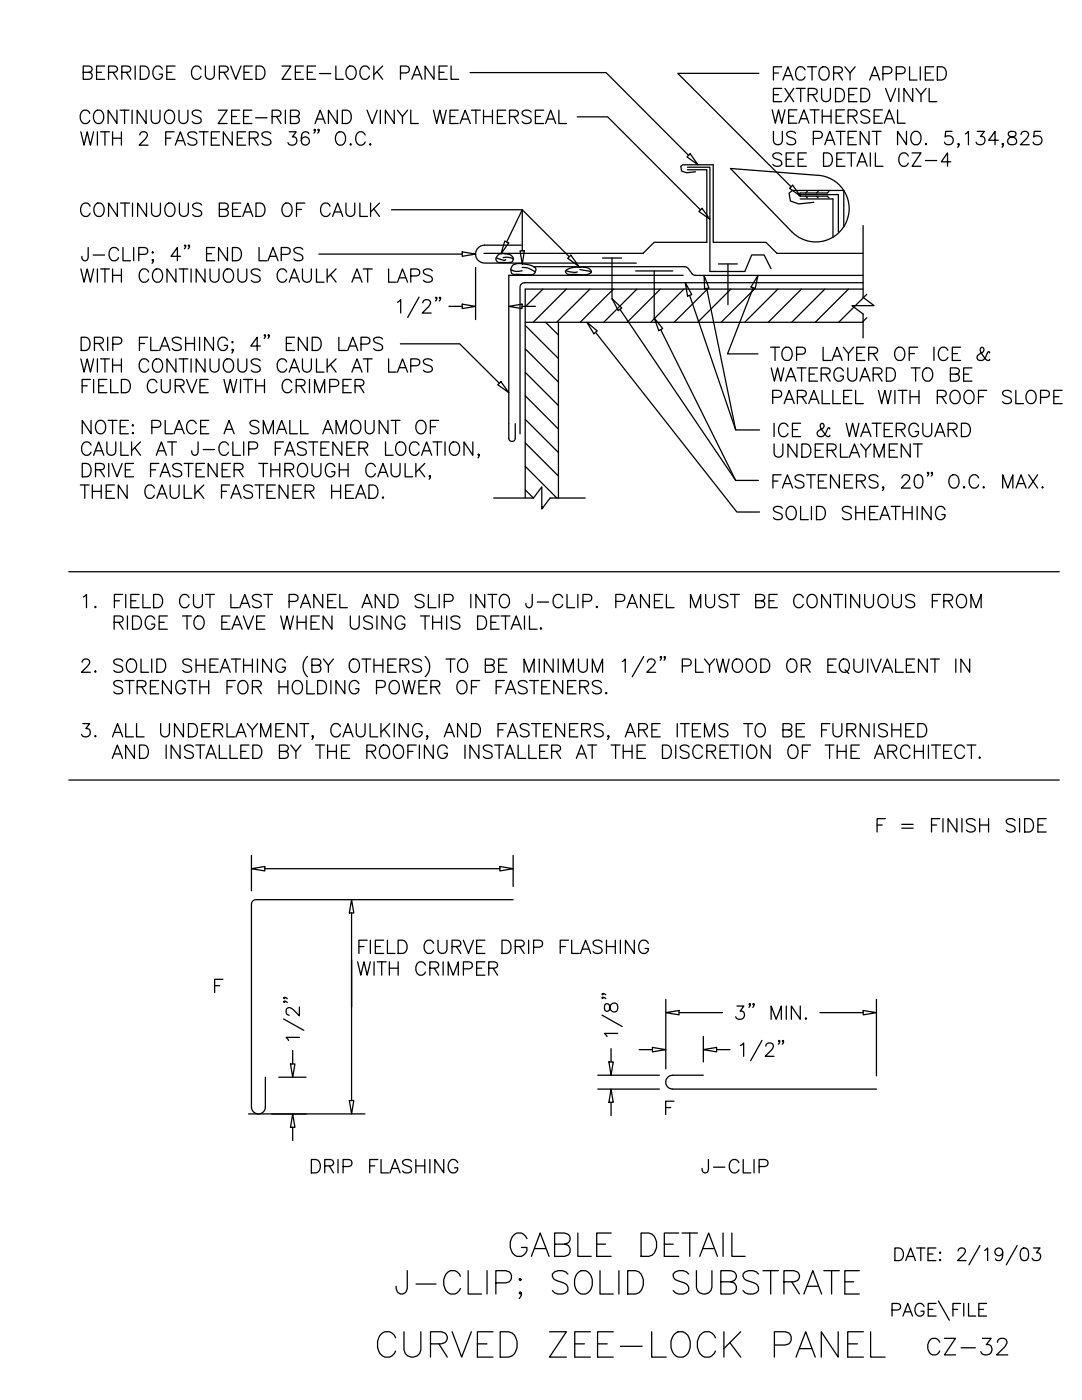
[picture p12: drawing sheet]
<svg xmlns="http://www.w3.org/2000/svg" width="216mm" height="279mm" viewBox="0 0 216 279" stroke-linecap="round" stroke-linejoin="round" font-family="sans-serif">
<!-- layer: CMP-FLSH -->
<g fill="none" stroke="#000" stroke-width=".25">
<path d="M137.2 33.4h4.5v20.8h6.9l1.4-3.3h2.5l1.3 2.7M137.2 33.9h3.8v14.5h-10.5l-2.2 2.2h-31.7M138.8 34.3l-1.8 .2-1-.4-.2-.9 .4-.3h6.1v15.5h10.5l2.2 2.2h17.2M159.7 38.8h7.6v7.4M159.7 39.7h6.5v7.6M159.7 39.2h5.4l.3 .3M160.8 39.2l.3 .3M161.1 38.2l-.3 .3M162.9 39.2l.3 .3M163.2 38.2l-.3 .3M165.4 38.2l-.3 .3h-5.4M99 51.4l.7 .3a1.16 1.16 0 0 0 1.2 .2"/>
<path d="M99.4 50.9a2.72 2.72 0 0 1 2.9 .4 .75 .75 0 0 1 0 .9 .75 .75 0 0 1-.9 .2h-.8a1.55 1.55 0 0 1-1.6-.4 .97 .97 0 0 1 .4-1.1zM100.4 51.4h1.3l.7 .3M101.9 53.8a2.66 2.66 0 0 0 2.3 .2M102.3 52.9a5.1 5.1 0 0 1 3.7 .1h.1a.91 .91 0 0 1 .8 .8 .91 .91 0 0 1-.6 1h-3.1a1 1 0 0 1-1.2-.5 1 1 0 0 1 .3-1.3zM104 48.9h-7.3a1.79 1.79 0 0 0-1.8 1.8 1.79 1.79 0 0 0 1.8 1.8h30.3M104.2 53.4a4.2 4.2 0 0 1 2.6 .9M106.5 53.2l30.4 .1a3.4 3.4 0 0 1 1.3 1.5l.6 .2h33.4M113 54l1.4 .3h.8M113 53.9a6 6 0 0 1 4.6-.2l.2 .1a.48 .48 0 0 1 .2 .6 .48 .48 0 0 1-.5 .3l-1 .2-2.5-.1a.74 .74 0 0 1-.8-.1 .74 .74 0 0 1-.3-.7zM115.7 53.8l2 .3 .2 .3M120.2 51.5h3.8M122.1 51.5v8.1"/>
<path d="M126.8 54.1h7.4M130.5 54.1v9.4M136.3 54.9h-34.8v32.6a.65 .65 0 0 0 .7 .6 .65 .65 0 0 0 .6-.6v-2.9M143.4 52.7h3.7M145.3 52.7v8.1M162.4 40.4l-3 .3-1.7-.6-.3-1.5 .7-.6h10.3v7.2M172.2 56.4h-67.5a.88 .88 0 0 0-.9 .9v29.3M102.4 179.5h-51.3a.91 .91 0 0 0-.9 .9v40.5a1.39 1.39 0 0 0 1.4 1.4 1.39 1.39 0 0 0 1.3-1.4v-5.9M140.3 214.6h-6.1a1.39 1.39 0 0 0-1.4 1.4 1.39 1.39 0 0 0 1.4 1.4h40.7"/>
</g>
<!-- layer: STRCTR -->
<g fill="none" stroke="#000" stroke-width=".25">
<path d="M145.8 33.6l17 1.4a6.7 6.7 0 0 1 6.1 9.2 6.7 6.7 0 0 1-10.9 2.1zM108.3 57.7l-3.5 3.5M113 57.7l-6.6 6.6M117.7 57.7l-6.6 6.6M122.4 57.7l-6.6 6.6M127.1 57.7l-6.6 6.6M131.8 57.7l-6.7 6.6M136.5 57.7l-6.7 6.6M141.2 57.7l-6.7 6.6M145.8 57.7l-6.6 6.6M150.5 57.7l-6.6 6.6M155.2 57.7l-6.6 6.6"/>
<path d="M159.9 57.7l-6.6 6.6M164.6 57.7l-6.6 6.6M169.3 57.7l-6.6 6.6M172.2 45v14.3l2.2 1.7h-4.4l2.2 1.7v4.7M172.2 57.7h-67.4v41.7M173 58.7l-5.6 5.6M104.8 64.3h67.4M104.8 79l6.6 6.6M104.8 74.3l6.6 6.6M104.8 69.6l6.6 6.7M104.8 64.9l6.6 6.7M108.9 64.3l2.5 2.6"/>
<path d="M111.4 64.3v35.1M173 63.4l-1 .9M98.5 99.4h8M104.8 83.7l6.6 6.6M104.8 88.4l6.6 6.6M104.8 93.1l6.3 6.3M104.8 97.8l1.6 1.6M106.5 99.4l1.6-2.2v4.4l1.7-2.2h7M108.1 101.1l.2 .2"/>
</g>
<!-- layer: DIM-TXT -->
<g fill="none" stroke="#000" stroke-width=".25">
<path d="M93.8 14.5h27.1l16.5 16.5M151.4 14.6h-16.2l22.7 22.7M115.2 23.3h6l18.6 18.6M137.1 31.3l.6-.6 1.6 2.2zM157.6 37.6l.6-.6 1.5 2.2zM159.7 38.5a.32 .32 0 0 0-.3 .3 .32 .32 0 0 0 .3 .4M17.6 49.4v2l-.1 .4a.62 .62 0 0 1-1 0l-.2-.6M18.6 50.9h2.3M23.7 50a.97 .97 0 0 0-1.2-.6 .97 .97 0 0 0-.7 1 1.15 1.15 0 0 0 .2 1.3 1.15 1.15 0 0 0 1.3 .2l.4-.5M24.5 49.4v2.6h1.5M26.7 49.4v2.6M27.7 50.8h1.1a.69 .69 0 0 0 .7-.7 .69 .69 0 0 0-.7-.7h-1.1v2.6"/>
<path d="M30.5 50.3l.1 .1-.1 .1-.2-.1zM36 51.2h-1.9l1.3-1.8v2.6M37 49l-.1 .1-.1-.1 .1-.1a.49 .49 0 0 1-.1 .7M37.8 49l-.1 .1-.1-.1 .1-.1a.49 .49 0 0 1-.1 .7M41.2 50.6h1M42.8 49.4h-1.6v2.6M45.4 49.4v2.6l-1.8-2.6v2.6M46.4 49.4h.9a1.41 1.41 0 0 1 .9 1.3 1.41 1.41 0 0 1-.9 1.3h-.9zM51.7 49.4v2.6h1.5M53.5 52l1-2.6 1 2.6M56.1 50.8h1.2a.69 .69 0 0 0 .6-.7 .69 .69 0 0 0-.6-.7h-1.2v2.6M60.4 49.8a1.22 1.22 0 0 0-1.8 0 .68 .68 0 0 0 .5 .7l.8 .3a.65 .65 0 0 1 .5 .5 .65 .65 0 0 1-.2 .6 1.23 1.23 0 0 1-1.6-.2"/>
<path d="M63.6 50.7h28.6M78.1 41.9h26.1l9.4 9.3M92.2 50.3l2.7 .4-2.7 .5zM94.9 53.4v10.4M100.7 48.1l.8 .4-1.5 2.2zM101.1 48.3l3.1-6.4v8.2M103.8 50.1h.8l-.4 2.6zM113.3 51.6l.6-.7 1.6 2.2zM122.1 59.6l2 1.9-.7 .5zM136.7 56.4l1.3 2.4-.8 .3zM137.6 58.9l9.2 26.9M139.5 42.2l.6-.6 1.6 2.2z"/>
<path d="M140.5 55l1 2.5-.9 .2zM141 57.6l5.8 28.2h4.8M150.3 57.4l-5.1 13.2h6M151.2 55l-.5 2.6-.8-.3zM16.2 67.3h.9a1.42 1.42 0 0 1 .9 1.3 1.42 1.42 0 0 1-.9 1.3h-.9zM18.8 68.6l1.6-.2a.6 .6 0 0 0 0-1l-1.6-.1v2.6M19.7 68.6l.9 1.3M21.5 67.3v2.6M22.5 68.7h1.2a.69 .69 0 0 0 .6-.7 .69 .69 0 0 0-.6-.7h-1.2v2.6M27.8 68.6h1M29.5 67.3h-1.7v2.6M30.1 67.3v2.6h1.5"/>
<path d="M31.9 69.9l1-2.6 1 2.6M36.2 67.7a1.22 1.22 0 0 0-1.8 0 .68 .68 0 0 0 .5 .7l.8 .3a.65 .65 0 0 1 .4 .5 .65 .65 0 0 1-.2 .6 1.23 1.23 0 0 1-1.5-.2M37 68.6h1.8M37 67.3v2.6M38.8 67.3v2.6M39.8 67.3v2.6M42.6 67.3v2.6l-1.8-2.6v2.6M45.4 67.9a.98 .98 0 0 0-1.1-.6 .98 .98 0 0 0-.8 1 1.17 1.17 0 0 0 .2 1.3 1.17 1.17 0 0 0 1.3 .2l.4-.5v-.4h-.6M46.3 68.3l.1-.1 .1 .1-.1 .1zM52 69.1h-2l1.3-1.8v2.6M53 66.9l-.2 .1-.1-.1 .1-.1 .2 .1-.3 .6M53.7 66.9l-.1 .1-.1-.1 .1-.1 .1 .1-.2 .6"/>
<path d="M57.1 68.6h1M58.8 67.3h-1.7v2.6M61.3 67.3v2.6l-1.8-2.6v2.6M62.3 67.3h.9a1.41 1.41 0 0 1 .9 1.3 1.41 1.41 0 0 1-.9 1.3h-.9zM67.6 67.3v2.6h1.5M69.4 69.9l1-2.6 1 2.6M72 68.7h1.2a.69 .69 0 0 0 .6-.7 .69 .69 0 0 0-.6-.7h-1.2v2.6M76.3 67.7a1.22 1.22 0 0 0-1.7 0 .68 .68 0 0 0 .5 .7l.7 .3a.65 .65 0 0 1 .5 .5 .65 .65 0 0 1-.2 .6 1.23 1.23 0 0 1-1.5-.2M79.9 68.6h11.8l7.9 7.9M89.6 61.1h2.6M92.2 60.7l2.7 .4-2.7 .5zM99.3 76.8l.7-.6 1.5 2.2z"/>
<path d="M101.5 61.1l2.7-.4v.9zM104.2 61.1h2.6M117.1 64.3l2.1 1.7-.7 .6zM118.8 66.3l28.2 35.9h4.6M123.7 61.7l23.1 34.2M130.5 63.5l1.7 2.1-.7 .4zM131.8 65.8l15 30.1h4.5M154.2 96h1M155.9 94.8h-1.7v2.6M156.1 97.4l1-2.6 1 2.6M156.5 96.5h1.3M160.4 95.1a1.15 1.15 0 0 0-1.7 0 .64 .64 0 0 0 .5 .8l.7 .2a.65 .65 0 0 1 .5 .5 .65 .65 0 0 1-.2 .7 1.19 1.19 0 0 1-1.5-.3"/>
<path d="M160.9 94.8h1.8M161.8 94.8v2.6M163.3 96h1M165 94.8h-1.7v2.6h1.7M167.5 94.8v2.6l-1.8-2.6v2.6M168.5 96h1M170.1 94.8h-1.6v2.6h1.6M170.9 96l1.5-.1a.59 .59 0 0 0 0-1l-1.5-.1v2.6M171.8 96l.9 1.4M175.2 95.1a1.14 1.14 0 0 0-1.8 0 .64 .64 0 0 0 .5 .8l.8 .2a.65 .65 0 0 1 .5 .5 .65 .65 0 0 1-.3 .7 1.23 1.23 0 0 1-1.5-.3M176.3 97.3l-.1 .1-.1-.1 .1-.2a.49 .49 0 0 1-.1 .8M180 95.4l.2-.5 .8-.1a.65 .65 0 0 1 .4 1l-1.5 1.6h1.7"/>
<path d="M182.8 94.9a.85 .85 0 0 1 1.2 .4 2.17 2.17 0 0 1-.2 2 .85 .85 0 0 1-1.3-.4 2.15 2.15 0 0 1 .3-2zM185.3 94.4l-.1 .1-.2-.1 .2-.2a.49 .49 0 0 1-.2 .8M186.1 94.4l-.2 .1-.1-.1 .1-.2a.49 .49 0 0 1-.1 .8M189.6 95.1a.97 .97 0 0 1 1.1-.3 .97 .97 0 0 1 .7 1 1.15 1.15 0 0 1-.3 1.2 1.15 1.15 0 0 1-1.2 .3 1.63 1.63 0 0 1-.3-2.2zM192.2 97.3l.2-.2 .1 .2-.1 .1zM195.3 95.4a.97 .97 0 0 0-1.1-.6 .97 .97 0 0 0-.8 1 1.16 1.16 0 0 0 .2 1.2 1.16 1.16 0 0 0 1.3 .3l.4-.5M196.2 97.3l.1-.2 .1 .2-.1 .1zM200.1 97.4v-2.6l1 2.6 1-2.6v2.6M202.7 97.4l1-2.6 1.1 2.6M203.1 96.5h1.3M205.3 94.8l1.7 2.6M207 94.8l-1.7 2.6"/>
<path d="M207.9 97.3l.1-.2 .2 .2-.2 .1zM16.4 132.2l.2-.6 .8-.1a.64 .64 0 0 1 .4 1l-1.5 1.7h1.7M18.9 134l.1-.1 .2 .1-.2 .2zM24.5 131.9a1.17 1.17 0 0 0-1.8 0 .64 .64 0 0 0 .5 .7l.8 .3a.65 .65 0 0 1 .5 .5 .65 .65 0 0 1-.3 .6 1.23 1.23 0 0 1-1.5-.2M25.5 131.9a.98 .98 0 0 1 1.1-.3 .98 .98 0 0 1 .6 .9 1.17 1.17 0 0 1-.2 1.3 1.17 1.17 0 0 1-1.3 .2 1.63 1.63 0 0 1-.2-2.1zM28.1 131.5v2.7h1.5M30.3 131.5v2.7M31.3 131.5h.9a1.42 1.42 0 0 1 .9 1.3 1.42 1.42 0 0 1-.9 1.4h-.9zM38.2 131.9a1.15 1.15 0 0 0-1.7 0 .65 .65 0 0 0 .5 .7l.7 .3a.65 .65 0 0 1 .5 .5 .65 .65 0 0 1-.2 .6 1.19 1.19 0 0 1-1.5-.2M39.1 131.5v2.7M40.9 131.5v2.7M43.5 131.5h-1.6v2.7"/>
<path d="M43.9 134.2l1-2.7 1 2.7M46.2 131.5h1.8M47.1 131.5v2.7M48.6 131.5v2.7M50.4 131.5v2.7M51.4 131.5v2.7M54.2 131.5v2.7l-1.8-2.7v2.7M56.9 132.2a.97 .97 0 0 0-1.1-.7 .97 .97 0 0 0-.8 1 1.17 1.17 0 0 0 .3 1.3 1.17 1.17 0 0 0 1.3 .2l.3-.5v-.3h-.6M61.3 131a2.76 2.76 0 0 0 0 4.1M62.2 132.8l1.6-.2a.59 .59 0 0 0 0-1l-1.6-.1v2.7h1.2a.7 .7 0 0 0 .6-.7 .7 .7 0 0 0-.6-.7M64.5 131.5l1 1.3v1.4M66.5 131.5l-1 1.3"/>
<path d="M70.2 131.6a1.22 1.22 0 0 1 1.4 .5 1.22 1.22 0 0 1 0 1.4 .98 .98 0 0 1-1.1 .7 .98 .98 0 0 1-.8-1 1.61 1.61 0 0 1 .5-1.6zM72.2 131.5h1.8M73.1 131.5v2.7M74.6 131.5v2.7M76.4 131.5v2.7M79 131.5h-1.6v2.7M79.8 132.8l1.5-.2a.59 .59 0 0 0 0-1l-1.5-.1v2.7M84.1 131.9a1.17 1.17 0 0 0-1.8 0 .64 .64 0 0 0 .5 .7l.8 .3a.65 .65 0 0 1 .5 .5 .65 .65 0 0 1-.3 .6 1.23 1.23 0 0 1-1.5-.2M84.8 131a2.72 2.72 0 0 1 0 4.1M89 131.5h1.8M89.9 131.5v2.7M91.8 131.6a1.21 1.21 0 0 1 1.4 .5 1.21 1.21 0 0 1 0 1.4 .97 .97 0 0 1-1.1 .7 .97 .97 0 0 1-.8-1 1.61 1.61 0 0 1 .5-1.6z"/>
<path d="M96.8 132.8l1.6-.2a.59 .59 0 0 0 0-1l-1.6-.1v2.7h1.2a.7 .7 0 0 0 .6-.7 .7 .7 0 0 0-.6-.7M101.1 131.5h-1.6v2.7M104.6 134.2v-2.7l1 2.7 1-2.7v2.7M107.6 131.5v2.7M110.4 131.5v2.7l-1.8-2.7v2.7M111.4 131.5v2.7M112.4 134.2v-2.7l1 2.7 1-2.7v2.7M115.4 131.5v1.9a.89 .89 0 0 0 .9 .8 .89 .89 0 0 0 .9-.8v-1.9M118.2 134.2v-2.7l1 2.7 1-2.7v2.7M124.1 132l.7-.5v2.7M128.4 131l-2.2 4.1M129.2 132.2l.2-.6 .8-.1a.64 .64 0 0 1 .4 1l-1.5 1.7h1.7"/>
<path d="M132 131.1l-.1 .2-.2-.2 .2-.1a.49 .49 0 0 1-.2 .8M132.7 131.1l-.1 .2-.1-.2 .1-.1a.53 .53 0 0 1-.1 .8M136.2 132.9h1.1a.69 .69 0 0 0 .6-.7 .69 .69 0 0 0-.6-.7h-1.1v2.7M138.8 131.5v2.7h1.5M140.6 131.5l1 1.3v1.4M142.6 131.5l-1 1.3M143 131.5l.6 2.7 .6-2.7 .7 2.7 .6-2.7M146.4 131.9a.98 .98 0 0 1 1.1-.3 .98 .98 0 0 1 .7 .9 1.17 1.17 0 0 1-.3 1.3 1.17 1.17 0 0 1-1.3 .2 1.63 1.63 0 0 1-.2-2.1zM149.4 131.6a1.22 1.22 0 0 1 1.4 .5 1.22 1.22 0 0 1 0 1.4 .98 .98 0 0 1-1.1 .7 .98 .98 0 0 1-.8-1 1.61 1.61 0 0 1 .5-1.6zM151.8 131.5h.9a1.42 1.42 0 0 1 .9 1.3 1.42 1.42 0 0 1-.9 1.4h-.9zM157.2 131.9a.98 .98 0 0 1 1.1-.3 .98 .98 0 0 1 .7 .9 1.17 1.17 0 0 1-.2 1.3 1.17 1.17 0 0 1-1.3 .2 1.63 1.63 0 0 1-.3-2.1zM159.9 132.8l1.5-.2a.59 .59 0 0 0 0-1l-1.5-.1v2.7"/>
<path d="M160.8 132.8l.9 1.4M165.2 132.8h1M166.8 131.5h-1.6v2.7h1.6M168 131.6a1.21 1.21 0 0 1 1.4 .5 1.21 1.21 0 0 1 0 1.4 .97 .97 0 0 1-1.1 .7 .97 .97 0 0 1-.8-1 1.61 1.61 0 0 1 .5-1.6zM168.6 133.7l.8 .7M170.4 131.5v1.9a.9 .9 0 0 0 .9 .8 .9 .9 0 0 0 .9-.8v-1.9M173.2 131.5v2.7M173.8 131.5l1 2.7 1-2.7M176.1 134.2l1-2.7 1 2.7M176.5 133.3h1.2M178.7 131.5v2.7h1.5M180.9 132.8h1"/>
<path d="M182.5 131.5h-1.6v2.7h1.6M185 131.5v2.7l-1.7-2.7v2.7M185.7 131.5h1.7M186.5 131.5v2.7M190.7 131.5v2.7M193.5 131.5v2.7l-1.8-2.7v2.7M50.2 173.4l2.6-.5v.9zM50.2 170.7v7.1M52.8 173.4h46.9M70.2 179.5l.4 2.7h-.9zM99.7 172.9l2.7 .5-2.7 .4zM102.4 170.7v6.2"/>
<path d="M42.8 196.7h1M44.5 195.4h-1.7v2.7M56.7 199.8l.1 .2-.1 .1-.1-.1a.47 .47 0 0 1 .7 .1M56.7 199.1l.1 .1-.1 .1-.1-.1a.47 .47 0 0 1 .7 .1M70.2 182.2v37.4M120.2 199l.2 .2-.2 .1-.1-.1a.49 .49 0 0 1 .8 .1M120.2 198.3l.2 .1-.2 .1-.1-.1a.49 .49 0 0 1 .8 .1M132.8 199.4v13.9M174.9 199.4v15.3M55.6 215h5.5M56.6 203.4l4 2.2M58 212.3h.9l-.5 2.7z"/>
<path d="M58.4 209.7v2.6M59.7 207h-2.6l.5 .7M59.7 201v1.7l-1.2-1.2a.84 .84 0 0 0-1.3-.2 .91 .91 0 0 0 .1 1.2l.4 .1M69.7 219.6h.9l-.4 2.7zM119.3 217.4h12.3M119.3 214.6h12.3M120.1 202.6l4 2.3M120.7 200.4a.99 .99 0 0 0 .3 1.4h.2a1.39 1.39 0 0 0 .7-1.2 .74 .74 0 0 1 .8-.4 .74 .74 0 0 1 .6 .6v.5a.76 .76 0 0 1-.9 .7 .76 .76 0 0 1-.7-.8l-.1-.5a.54 .54 0 0 0-.9-.3zM121.5 211.9h.9l-.5 2.7zM121.9 217.4l.5 2.6h-.9zM121.9 209.3v2.6M121.9 220v2.7"/>
<path d="M123.3 206.2h-2.7l.5 .7M127.5 209.5h2.7M130.2 209l2.6 .5-2.6 .4zM132.8 202.1l2.7-.4v.8zM134.5 219.8h-1.7v2.6M135.5 202.1h8.7M140.3 209.5l2.7-.5v.9zM140.3 206.8v5.1M143 209.5h2.7M147.1 200.8h1.3l-.7 1a.84 .84 0 0 1 .9 1 .84 .84 0 0 1-1.2 .6l-.3-.1-.3-.4M147.8 208.7l.6-.6v2.7M149.7 200.4l-.1 .1-.2-.1 .2-.1a.49 .49 0 0 1-.2 .7"/>
<path d="M150.5 200.4l-.2 .1-.1-.1 .1-.1a.49 .49 0 0 1-.1 .7M152 207.6l-2.2 4.1M152.8 208.8l.3-.5 .7-.2a.65 .65 0 0 1 .4 1.1l-1.5 1.6h1.7M153.9 203.4v-2.6l1 2.6 1-2.6v2.6M155.6 207.8l-.1 .1-.2-.1 .2-.2a.49 .49 0 0 1-.2 .8M156.3 207.8l-.1 .1-.1-.1 .1-.2a.49 .49 0 0 1-.1 .8M156.9 200.8v2.6M159.7 200.8v2.6l-1.8-2.6v2.6M160.7 203.3l.1-.1 .1 .1-.1 .1zM163.6 202.1h8.6M172.2 201.7l2.7 .4-2.7 .4zM49.6 222.3h23.2"/>
<path d="M54.2 222.3h6.9M58.4 222.3l.5 2.7h-.9zM58.4 225v2.6M132.8 221h1"/>
</g>
<!-- layer: BORDER -->
<g fill="none" stroke="#000" stroke-width=".25">
<path d="M13.7 114.1h197.7M13.7 155.7h197.7M178.6 249.1h.8a1.34 1.34 0 0 1 .9 1.2 1.34 1.34 0 0 1-.9 1.3h-.8zM180.7 251.6l1-2.5 1 2.5M181.1 250.8h1.2M182.9 249.1h1.7M183.7 249.1v2.5M185.2 250.3h.9M186.7 249.1h-1.5v2.5h1.5M187.2 259.6l2.2 3.9M187.5 250l.1-.1 .1 .1-.1 .1zM187.5 251.5l.1-.2 .1 .2-.1 .1z"/>
<path d="M191.2 249.7l.2-.5 .8-.1a.61 .61 0 0 1 .3 .9l-1.4 1.6h1.7M195.5 248.6l-2.2 3.8M196.5 249.5l.6-.4v2.5M200.1 249.9a.79 .79 0 0 1-1.1 .6 .79 .79 0 0 1-.3-1.2 .79 .79 0 0 1 1.3 .1 2.37 2.37 0 0 1-.3 2.1 .76 .76 0 0 1-1.1-.3M203 248.6l-2.2 3.8M203.9 249.2a.82 .82 0 0 1 1.2 .3 2.17 2.17 0 0 1-.2 2 .83 .83 0 0 1-1.2-.4 2.06 2.06 0 0 1 .2-1.9zM206.2 249.1h1.3l-.7 .9a.81 .81 0 0 1 .9 .9 .81 .81 0 0 1-1.1 .7l-.4-.1-.2-.4M178 261.4h1.1a.66 .66 0 0 0 .6-.6 .66 .66 0 0 0-.6-.7h-1.1v2.6M180.2 262.7l.9-2.6 1 2.6M180.5 261.8h1.2M184.4 260.7a.93 .93 0 0 0-1.1-.6 .93 .93 0 0 0-.7 1 1.1 1.1 0 0 0 .2 1.2 1.1 1.1 0 0 0 1.2 .2l.3-.2 .1-.6h-.6M185.2 261.3h1"/>
<path d="M186.8 260.1h-1.6v2.6h1.6M190.1 261.3h1M191.7 260.1h-1.6v2.6M192.3 260.1v2.6M193.3 260.1v2.6h1.4M195.3 261.3h1M196.9 260.1h-1.6v2.6h1.6"/>
</g>
<text font-size="9.7" x="78" y="260.3">J-CLIP; SOLID SUBSTRATE</text>
<text font-size="8.8" x="74.1" y="272">CURVED ZEE-LOCK PANEL</text>
<text font-size="8.4" x="100.5" y="251.9">GABLE DETAIL</text>
<text font-size="7.5" x="78" y="64.6">1/2&quot;</text>
<g font-size="6.6">
<text x="14.8" y="30.3">WITH 2 FASTENERS 36&quot; O.C.</text>
<text x="153.1" y="30.7">US PATENT NO. 5,134,825</text>
<text x="15.2" y="92.4">CAULK AT J-CLIP FASTENER LOCATION,</text>
<text x="15.2" y="97">DRIVE FASTENER THROUGH CAULK,</text>
<text x="15.2" y="148.9">3. ALL UNDERLAYMENT, CAULKING, AND FASTENERS, ARE ITEMS TO BE FURNISHED</text>
<text x="183.8" y="271.6">CZ-32</text>
</g>
<g font-size="6.2">
<text x="153.1" y="17.3">FACTORY APPLIED</text>
<text x="153.1" y="34.6">SEE DETAIL CZ-4</text>
<text x="14.8" y="44.4">CONTINUOUS BEAD OF CAULK</text>
<text x="15.2" y="79.7">FIELD CURVE WITH CRIMPER</text>
<text x="153.1" y="81.8">PARALLEL WITH ROOF SLOPE</text>
<text x="15.2" y="87.8">NOTE: PLACE A SMALL AMOUNT OF</text>
<text x="21.5" y="139.7">STRENGTH FOR HOLDING POWER OF FASTENERS.</text>
<text x="21.2" y="152.8">AND INSTALLED BY THE ROOFING INSTALLER AT THE DISCRETION OF THE ARCHITECT.</text>
<text x="70.6" y="191.6">FIELD CURVE DRIP FLASHING</text>
<text x="61" y="235.3">DRIP FLASHING</text>
<text x="139" y="235.3">J-CLIP</text>
</g>
<g font-size="5.7">
<text x="15.5" y="16.9">BERRIDGE CURVED ZEE-LOCK PANEL</text>
<text x="153.1" y="21.5">EXTRUDED VINYL</text>
<text x="14.8" y="25.8">CONTINUOUS ZEE-RIB AND VINYL WEATHERSEAL</text>
<text x="152.8" y="25.8">WEATHERSEAL</text>
<text x="14.8" y="57.5">WITH CONTINUOUS CAULK AT LAPS</text>
<text x="14.8" y="75.5">WITH CONTINUOUS CAULK AT LAPS</text>
<text x="152.4" y="73">TOP LAYER OF ICE &amp;</text>
<text x="152.8" y="77.3">WATERGUARD TO BE</text>
<text x="153.1" y="88.2">ICE &amp; WATERGUARD</text>
<text x="153.1" y="92.4">UNDERLAYMENT</text>
<text x="14.8" y="100.5">THEN CAULK FASTENER HEAD.</text>
<text x="153.1" y="104.8">SOLID SHEATHING</text>
<text x="15.5" y="122.4">1. FIELD CUT LAST PANEL AND SLIP INTO J-CLIP. PANEL MUST BE CONTINUOUS FROM</text>
<text x="21.5" y="126.6">RIDGE TO EAVE WHEN USING THIS DETAIL.</text>
<text x="173.9" y="167.2">F = FINISH SIDE</text>
<text x="70.2" y="195.8">WITH CRIMPER</text>
</g>
</svg>
